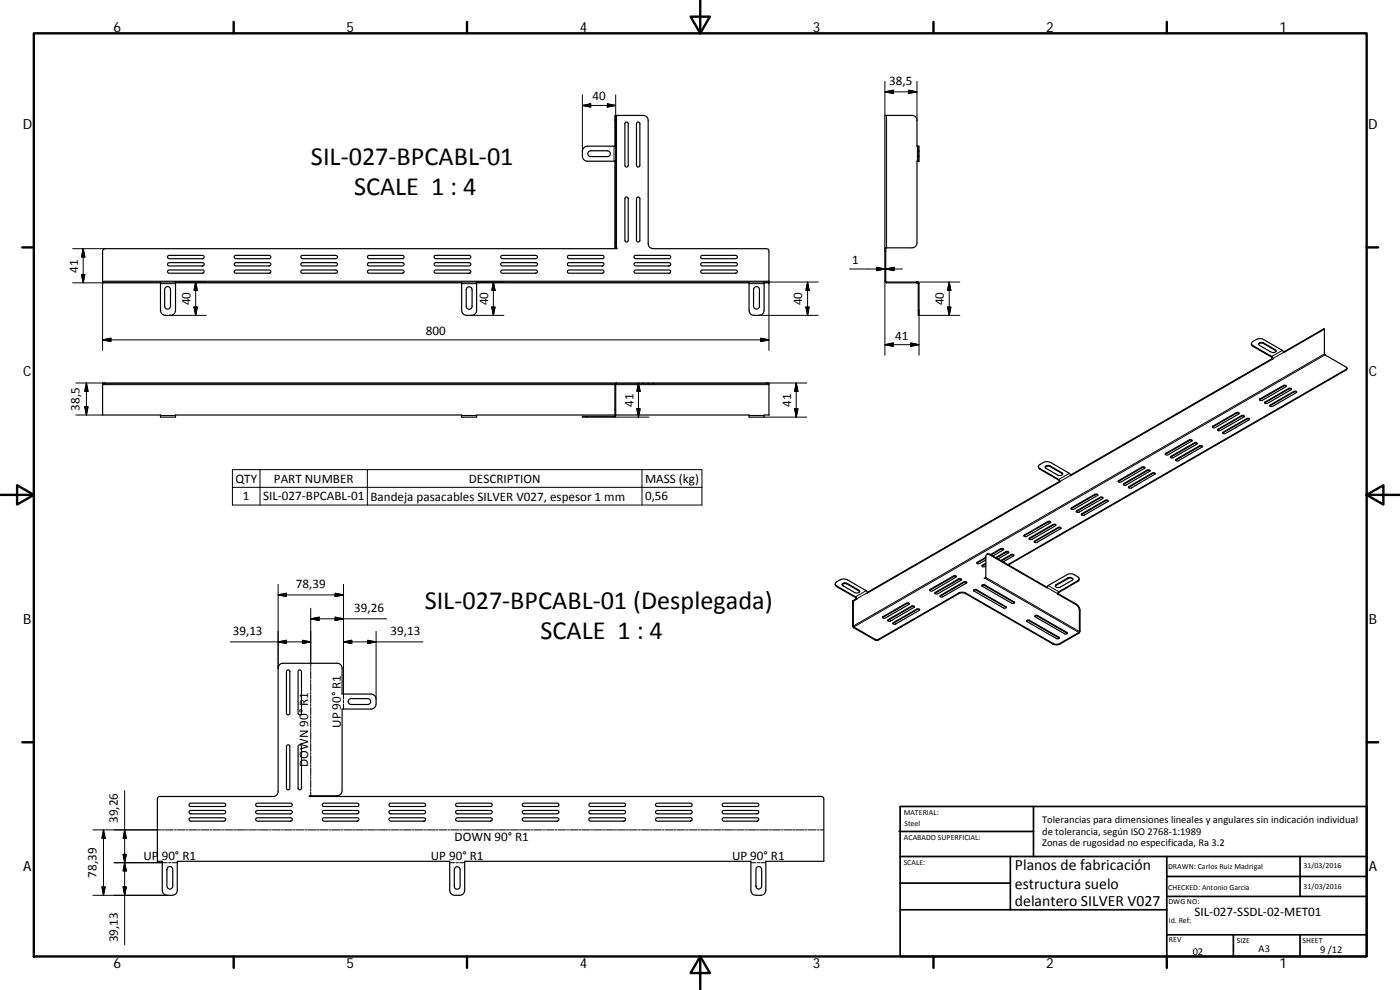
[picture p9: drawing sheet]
<svg xmlns="http://www.w3.org/2000/svg" width="420mm" height="297mm" viewBox="0 0 420 297" stroke-linecap="round" stroke-linejoin="round" font-family="sans-serif">
<g fill="none" stroke="#000" stroke-width=".36">
<path d="M184.8 34.6h8.2a1.48 1.48 0 0 1 1.5 1.5v37a1.45 1.45 0 0 0 1.5 1.5l34.2 .1 .4 .1 .2 .6v9.5M187.8 36.7h.5l.2 .4v12.5a.5 .5 0 0 1-.5 .5 .5 .5 0 0 1-.5-.5v-12.5zM191.3 36.7h.5l.2 .4v12.5a.51 .51 0 0 1-.5 .5 .51 .51 0 0 1-.5-.5v-12.5zM176.7 45.5l.6-.3h5a.88 .88 0 0 1 .8 .9 .88 .88 0 0 1-.8 .9h-5a.87 .87 0 0 1-.8-.6 .87 .87 0 0 1 .2-.9zM184.5 43.9v-9.3h.3v39.8M184.5 48.4v26h.3M184.8 43.9h-8.5a1.56 1.56 0 0 0-1.5 1.5v1.5a1.52 1.52 0 0 0 1.5 1.5h8.5M187.8 59.2h.5l.2 .4v12.5a.5 .5 0 0 1-.5 .5 .5 .5 0 0 1-.5-.5v-12.5zM191.3 59.2h.5l.2 .4v12.5a.51 .51 0 0 1-.5 .5 .51 .51 0 0 1-.5-.5v-12.5zM275.6 43.9h-.4v-7.8a1.48 1.48 0 0 0-1.5-1.5h-8.1v40M275.6 43.9h.2v4.5h-.2zM275.6 48.4h-.4v24.5a1.48 1.48 0 0 1-1.5 1.5h-8.1"/>
<path d="M50.5 76.7l10.3-.1a.5 .5 0 0 1 .5 .5 .5 .5 0 0 1-.5 .5h-10l-.5-.2zM50.5 78.9l10.3-.1a.5 .5 0 0 1 .5 .5 .5 .5 0 0 1-.5 .5h-10a.5 .5 0 0 1-.5-.3 .5 .5 0 0 1 .2-.6zM70.3 76.9l.5-.3h10a.5 .5 0 0 1 .5 .5 .5 .5 0 0 1-.5 .5h-10l-.5-.2zM70.5 78.9l10.3-.1a.5 .5 0 0 1 .5 .5 .5 .5 0 0 1-.5 .5h-10l-.5-.4zM90.5 76.7l10.3-.1a.5 .5 0 0 1 .5 .5 .5 .5 0 0 1-.5 .5h-10l-.5-.4zM90.5 78.9l10.3-.1a.5 .5 0 0 1 .5 .5 .5 .5 0 0 1-.5 .5h-10l-.5-.4zM110.5 78.9l10.3-.1a.5 .5 0 0 1 .5 .5 .5 .5 0 0 1-.5 .5h-10l-.5-.4zM110.5 76.7l10.3-.1a.5 .5 0 0 1 .5 .5 .5 .5 0 0 1-.5 .5h-10l-.5-.4zM130.5 76.7l10.3-.1a.5 .5 0 0 1 .5 .5 .5 .5 0 0 1-.5 .5h-10l-.5-.2zM130.5 78.9l10.3-.1a.5 .5 0 0 1 .5 .5 .5 .5 0 0 1-.5 .5h-10l-.5-.3zM150.5 78.9l10.3-.1a.5 .5 0 0 1 .5 .5 .5 .5 0 0 1-.5 .5h-10l-.5-.4zM150.5 76.7l10.3-.1a.5 .5 0 0 1 .5 .5 .5 .5 0 0 1-.5 .5h-10l-.5-.4z"/>
<path d="M170.5 76.7l10.3-.1a.5 .5 0 0 1 .5 .5 .5 .5 0 0 1-.5 .5h-10l-.5-.2zM170.5 78.9l10.3-.1a.5 .5 0 0 1 .5 .5 .5 .5 0 0 1-.5 .5h-10l-.5-.3zM184.8 74.4h.4v.2h-153.7l-.5 .2-.2 .6v9.2M190.5 78.9l10.3-.1a.5 .5 0 0 1 .5 .5 .5 .5 0 0 1-.5 .5h-10l-.5-.4zM190.5 76.7l10.3-.1a.5 .5 0 0 1 .5 .5 .5 .5 0 0 1-.5 .5h-10l-.5-.4zM210.4 78.9l10.4-.1a.5 .5 0 0 1 .5 .5 .5 .5 0 0 1-.5 .5h-10l-.5-.4zM210.4 76.7l10.4-.1a.5 .5 0 0 1 .5 .5 .5 .5 0 0 1-.5 .5h-10l-.5-.4zM265.6 74.6h.2M265.6 74.6l.1 10 .4 .3h9.4l.1 9.7h.2l-.1-9.8-.2-.2h-9.4l-.3-.1v-9.9M265.8 74.4v.2M30.8 84.6v.3h17.4M48.2 84.6v8.5a1.52 1.52 0 0 0 1.5 1.5h1.5a1.52 1.52 0 0 0 1.5-1.5v-8.5h85.8"/>
<path d="M49.7 86.3a.88 .88 0 0 1 .9-.2 .88 .88 0 0 1 .6 .8v5a.88 .88 0 0 1-.9 .8 .88 .88 0 0 1-.9-.8v-5zM50.5 81.1l10.3-.1a.49 .49 0 0 1 .5 .5 .49 .49 0 0 1-.5 .5h-10l-.5-.3zM52.7 84.9h85.8M52.7 84.6h-21.9M70.5 81.1l10.3-.1a.49 .49 0 0 1 .5 .5 .49 .49 0 0 1-.5 .5h-10l-.5-.4zM90.5 81.1l10.3-.1a.49 .49 0 0 1 .5 .5 .49 .49 0 0 1-.5 .5h-10l-.5-.4zM110.5 81.1l10.3-.1a.49 .49 0 0 1 .5 .5 .49 .49 0 0 1-.5 .5h-10l-.5-.4zM130.5 81.1l10.3-.1a.49 .49 0 0 1 .5 .5 .49 .49 0 0 1-.5 .5h-10l-.5-.3zM138.5 84.6v8.5a1.48 1.48 0 0 0 1.5 1.5h1.6a1.48 1.48 0 0 0 1.4-1.5v-8.5M140.2 86.3a.9 .9 0 0 1 .9-.2 .9 .9 0 0 1 .6 .8v5a.88 .88 0 0 1-.9 .9 .88 .88 0 0 1-.9-.9v-5zM143 84.9h81.8M150.5 81.1l10.3-.1a.49 .49 0 0 1 .5 .5 .49 .49 0 0 1-.5 .5h-10l-.5-.4z"/>
<path d="M170.5 81.1l10.3-.1a.49 .49 0 0 1 .5 .5 .49 .49 0 0 1-.5 .5h-10l-.5-.3zM190.5 81.1l10.3-.1a.49 .49 0 0 1 .5 .5 .49 .49 0 0 1-.5 .5h-10l-.5-.4zM210.4 81.1l10.4-.1a.49 .49 0 0 1 .5 .5 .49 .49 0 0 1-.5 .5h-10l-.4-.1-.1-.3zM224.8 84.6v8.5a1.52 1.52 0 0 0 1.5 1.5h1.5a1.52 1.52 0 0 0 1.5-1.5v-8.5M226.4 86.3a.87 .87 0 0 1 1-.2 .87 .87 0 0 1 .5 .8v5a.88 .88 0 0 1-.9 .8 .88 .88 0 0 1-.8-.8v-5zM229.3 84.6h1.5v.3M229.3 84.9h1.5M229.3 84.6h-90.8M275.2 84.6v.3M397.5 98.7v7.7l6.5 3.8 .3 .3-.3 .3-101.5 58.6M397.5 98.7l-12.3 7.1-.2-.6-5.8-3.3a2.33 2.33 0 0 0-2.1 0l-1.1 .6a.66 .66 0 0 0-.4 .6 .66 .66 0 0 0 .4 .6l5.7 3.3 .3 .7M397.5 98.7h-.2l-12.1 6.9"/>
<path d="M30.8 115.2v9.3h17.4v.7h4.5v-.7h85.8v.7h4.5v-.7h41.5l-.2 .4h-9.5v.3h9.5l.4-.2 .1-.5M30.8 115.2v-.3h.7h163v.3M30.8 115.2h153.8M185 114.9l-.5 .4v9.2h.3M194.5 114.9h36.3v.3h-36.3M194.5 115.2h-9.6l-.1 9.3M230.8 115.2v9.3h-1.5v.7h-4.5v-.7h-40M375.6 103.1l.4 .8 5.7 3.3 .1 .4M377.7 103.3l.7-.4 .8 .2 3.8 2.3M378 102.9l1-.1 3.7 2.1a.47 .47 0 0 1 .2 .6 .47 .47 0 0 1-.6 .3l-.8-.2-3.5-2-.3-.4zM378 119.8l7.2-4.2a.45 .45 0 0 1 .5-.1 .45 .45 0 0 1 .3 .5l-7.1 4.1a.48 .48 0 0 1-.6 .1 .48 .48 0 0 1-.3-.4zM381.8 107.6l.2 .1"/>
<path d="M381.8 107.6l-60.5 34.9M382 107.7l-60.7 35-.3-.6-5.7-3.4a2.38 2.38 0 0 0-2.2 0l-1 .7a.65 .65 0 0 0-.5 .6 .65 .65 0 0 0 .5 .6l5.7 3.3 .3 .7M386 116l-.7-.2-7.3 4.2M386.7 116.5v.2M386.7 116.7l.9 .1M386.7 116.7l-7.2 4.2M389.1 117.7l-.8-.1-7.2 4.2M404.3 110.5l-.3 .5-101.4 58.5M311.6 140l.3 .7 5.8 3.4 .2 .4M313.8 139.8l1.1-.1 3.8 2.1a.52 .52 0 0 1 .1 .8 .52 .52 0 0 1-.7 .1l-.7-.1-3.6-2.1zM349.7 136.1l7.2-4.1a.4 .4 0 0 1 .6-.1 .4 .4 0 0 1 .1 .5l-7 4a.47 .47 0 0 1-.6 .2 .47 .47 0 0 1-.3-.5zM351.4 136.9l7.1-4a.42 .42 0 0 1 .5-.2 .42 .42 0 0 1 .2 .6l-7.1 4a.4 .4 0 0 1-.5 .2 .4 .4 0 0 1-.2-.6z"/>
<path d="M352.9 137.8l7.1-4a.42 .42 0 0 1 .5-.2 .42 .42 0 0 1 .2 .6l-7.1 4a.42 .42 0 0 1-.5 .2 .42 .42 0 0 1-.2-.6zM357.7 132.3l-.7-.2-7.3 4.2M359.3 133.2l-.8-.1-7.2 4.1M360.8 134h-.8l-7.2 4.2M364 127.9l7.1-4.1a.42 .42 0 0 1 .5-.1 .42 .42 0 0 1 .2 .5l-7.1 4.1a.42 .42 0 0 1-.5 .1 .42 .42 0 0 1-.2-.5zM365.4 128.8l7.2-4.1a.42 .42 0 0 1 .5-.1 .42 .42 0 0 1 .2 .5l-7.1 4.1a.48 .48 0 0 1-.5 .1 .48 .48 0 0 1-.3-.5zM367 129.7l7.2-4.1a.39 .39 0 0 1 .5-.1 .39 .39 0 0 1 .2 .5l-7.1 4.1a.48 .48 0 0 1-.5 .1 .48 .48 0 0 1-.3-.5zM371.9 124.1l-.8-.1-7.2 4.2M373.4 125l-.8-.1-7.2 4.2M375 125.9l-.8-.1-7.2 4.2M379.6 120.7l7.3-4.2a.37 .37 0 0 1 .5-.1 .37 .37 0 0 1 0 .5l-7 4.1a.5 .5 0 0 1-.5 .1 .5 .5 0 0 1-.3-.4zM381.1 121.6l7.2-4.2a.42 .42 0 0 1 .5-.1 .42 .42 0 0 1 .2 .5l-7.1 4.1a.48 .48 0 0 1-.5 .1 .48 .48 0 0 1-.3-.4z"/>
<path d="M313.7 140.3a1.13 1.13 0 0 1 1.4-.3l3.8 2.3M315.3 156.8l-.8-.1-7.2 4.1M316.9 157.6l-.9-.1-7.1 4.2M317.9 144.5l-57.6 33.2M317.9 144.5l.2 .1M318.1 144.6l-57.8 33.3-.2-.6-5.8-3.4a2.38 2.38 0 0 0-2.1 0l-1.1 .7a.67 .67 0 0 0-.4 .6 .67 .67 0 0 0 .4 .6l5.8 3.3 .2 .7M318.4 158.5l-.8-.1-7.2 4.2M321.6 152.4l7-4.1a.41 .41 0 0 1 .6-.1 .41 .41 0 0 1 .1 .5l-7 4.1a.42 .42 0 0 1-.6 .1 .42 .42 0 0 1-.1-.5zM323.1 153.2l7.1-4a.41 .41 0 0 1 .5-.1 .41 .41 0 0 1 .2 .5l-7.1 4.1a.41 .41 0 0 1-.5 .1 .41 .41 0 0 1-.2-.6zM324.7 154.1l7-4a.41 .41 0 0 1 .6-.2 .41 .41 0 0 1 .1 .6l-7 4.1a.42 .42 0 0 1-.6 .1 .42 .42 0 0 1-.1-.6zM329.5 148.6l-.9-.1-7.1 4.2M331 149.5l-.8-.1-7.2 4.2"/>
<path d="M332.6 150.4l-.9-.1-7.2 4.2M335.6 144.3l7.2-4.2a.42 .42 0 0 1 .5-.1 .42 .42 0 0 1 .2 .5l-7.1 4.1a.48 .48 0 0 1-.5 .1 .48 .48 0 0 1-.3-.4zM337.2 145.2l7.1-4.2a.41 .41 0 0 1 .6-.1 .41 .41 0 0 1 .1 .5l-7 4.1a.48 .48 0 0 1-.6 .1 .48 .48 0 0 1-.2-.4zM338.7 146.1l7.2-4.2a.41 .41 0 0 1 .5-.1 .41 .41 0 0 1 .2 .5l-7.1 4.1a.49 .49 0 0 1-.5 .1 .49 .49 0 0 1-.3-.4zM343.6 140.4l-.8-.1-7.2 4.2M345.2 141.3l-.9-.1-7.2 4.2M346.7 142.2l-.8-.1-7.2 4.2M250.7 175.2v.4l.4 .4 5.7 3.3 .1 .4M252.7 175.5l.7-.4 .8 .1 3.8 2.3M252.8 175.1l1.2-.2 3.8 2.2a.47 .47 0 0 1 .2 .6 .47 .47 0 0 1-.6 .2l-.9-.1-3.7-2.2zM256.9 179.7l-1 .6M256.9 179.7l.2 .1"/>
<path d="M257.1 179.8l-1 .6-.2-.1M279 177l7.2-4.2a.4 .4 0 0 1 .5-.1 .4 .4 0 0 1 .2 .5l-7 4.1a.49 .49 0 0 1-.6 .1 .49 .49 0 0 1-.3-.4zM280.6 177.8l7.1-4.1a.42 .42 0 0 1 .6-.1 .42 .42 0 0 1 .2 .5l-7.1 4.1a.47 .47 0 0 1-.5 .1 .47 .47 0 0 1-.3-.5zM282.1 178.7l7.2-4.1a.42 .42 0 0 1 .5-.1 .42 .42 0 0 1 .2 .5l-7.1 4.1a.46 .46 0 0 1-.5 .1 .46 .46 0 0 1-.3-.5zM287 173.1l-.8-.1-7.2 4.2M288.6 174l-.9-.1-7.1 4.2M290.1 174.9l-.8-.1-7.2 4.2M292.2 177.2l.8-.1 9 5.2M292.3 177l.7-.1 9 5.2a.46 .46 0 0 1-.3 .4 .46 .46 0 0 1-.6-.1l-8.8-5.1zM294.7 175.8l.8-.1 9 5.2M294.7 175.6l.8-.1 9 5.2a.5 .5 0 0 1-.4 .4 .5 .5 0 0 1-.5-.1l-8.8-5.1zM295.4 173.5l.5-.3-.3 .4z"/>
<path d="M295.9 173.2v-6.2a.63 .63 0 0 1 .2-.7 .63 .63 0 0 1 .8 .1l17.3 10 .4-.7 5.6-3.3a2.33 2.33 0 0 1 2.2 0l1 .6a.64 .64 0 0 1 .5 .7 .64 .64 0 0 1-.5 .6l-5.7 3.3-.3 .4v.2l5.5 3.2a2.22 2.22 0 0 1 1 1.9v6.4l-5.8 3.3a2.29 2.29 0 0 1-2.1 0l-26.2-15.1a2.33 2.33 0 0 0-2.1 0l-24.4 14h-.5l-6.6-3.8-.1-7.7M295.9 169l-1.2 .7a.44 .44 0 0 0 .3 .4 .44 .44 0 0 0 .5-.1l.4-.2M295.9 167.4l-2.7 1.6M295.9 167.2l-2.7 1.6a.45 .45 0 0 0 .3 .4 .45 .45 0 0 0 .5-.1l1.9-1.1M295.9 169.2l-1.2 .7M296.2 166.3l.3-.1 .6 .1 17.2 9.9M297.3 166.4l3-1.8a.42 .42 0 0 1 .6-.1 .42 .42 0 0 1 .2 .5l-3.1 1.8M298.8 167.3l3.1-1.8a.41 .41 0 0 1 .5-.1 .41 .41 0 0 1 .2 .5l-3.1 1.8M300.3 168.2l3.2-1.8a.4 .4 0 0 1 .5-.1 .4 .4 0 0 1 .2 .5l-3.1 1.8M301.2 164.9l-.9-.1-2.9 1.7M302.7 165.8l-.7-.1-3 1.7M304.3 166.7l-.7-.2-3.1 1.8"/>
<path d="M307.3 160.6l7.2-4.1a.4 .4 0 0 1 .5-.2 .4 .4 0 0 1 .2 .6l-7.1 4.1a.5 .5 0 0 1-.5 0 .5 .5 0 0 1-.3-.4zM308.9 161.5l7.1-4.1a.42 .42 0 0 1 .6-.2 .42 .42 0 0 1 .2 .6l-7.1 4a.5 .5 0 0 1-.5 .1 .5 .5 0 0 1-.3-.4zM310.4 162.4l7.2-4.2a.4 .4 0 0 1 .5-.1 .4 .4 0 0 1 .2 .5l-7.1 4.1a.48 .48 0 0 1-.5 .1 .48 .48 0 0 1-.3-.4zM316.8 175.5l3.7-2.1a.82 .82 0 0 1 .9-.2 .82 .82 0 0 1 .5 .8l-3.7 2.1a.92 .92 0 0 1-1.5-.4zM317.6 178.1l5.5 3.2a2.31 2.31 0 0 1 1 1.9v6.5l-6 3.5a2.29 2.29 0 0 1-2.1 0l-26.2-15.1a2.33 2.33 0 0 0-2.1 0l-24.4 14.1-.7-.2-6.6-3.8-.1-7.9M317.6 178.1l-.2 .1M322 173.9a1.13 1.13 0 0 0-1.5-.3l-3.8 2.3M323.9 173.7l-.3 .6-5.8 3.4-.2 .4M83.9 199.4l1.1-.4h16.1a1.48 1.48 0 0 1 1.6 1.5v7.7h8.7a1.56 1.56 0 0 1 1.5 1.5v1.5a1.56 1.56 0 0 1-1.5 1.5h-8.7v24.5a1.55 1.55 0 0 1-1.6 1.6h-8.3v.2l154.1 .1 .3 .6v18.7h-17.4v8.7a1.48 1.48 0 0 1-1.5 1.5h-1.5a1.52 1.52 0 0 1-1.4-1.5v-8.7h-85.9v8.7a1.48 1.48 0 0 1-1.5 1.5h-1.5a1.48 1.48 0 0 1-1.5-1.5v-8.7h-81.8v8.7a1.52 1.52 0 0 1-1.5 1.5h-1.5a1.56 1.56 0 0 1-1.5-1.5v-8.7h-1.5v-18.7l.4-.6 34.4-.1a1.45 1.45 0 0 0 1.5-1.5v-37zM264.9 185.1l7.1-4.2a.42 .42 0 0 1 .6-.1 .42 .42 0 0 1 .2 .6l-7.1 4a.48 .48 0 0 1-.5 .1 .48 .48 0 0 1-.3-.4zM266.4 186l7.2-4.2a.41 .41 0 0 1 .6-.1 .41 .41 0 0 1 .1 .5l-7 4.1a.5 .5 0 0 1-.6 .1 .5 .5 0 0 1-.3-.4zM268 186.9l7.2-4.1a.4 .4 0 0 1 .5-.2 .4 .4 0 0 1 .2 .6l-7.1 4a.48 .48 0 0 1-.5 .1 .48 .48 0 0 1-.3-.4z"/>
<path d="M272.9 181.3l-.9-.2-7.1 4.2M274.4 182.1l-.8-.1-7.2 4.2M276 183l-.4-.2-.4 .1-7.2 4.2M308.1 186.4l.8-.1 9 5.2M308.1 186.2l.4-.2 .4 .1 8.9 5.2a.45 .45 0 0 1-.2 .4 .45 .45 0 0 1-.5-.1l-8.9-5.1zM310.6 185l.8-.1 8.9 5.2M310.6 184.7h.8l8.9 5.2a.5 .5 0 0 1-.8 .3l-8.8-5.1zM86.1 201.2l.5-.2 .4 .5v12.5a.51 .51 0 0 1-.5 .5 .51 .51 0 0 1-.5-.5zM89.6 201.2l.5-.2 .4 .5v12.5a.51 .51 0 0 1-.5 .5 .51 .51 0 0 1-.5-.5zM104.7 209.9l.6-.3h5.1a.88 .88 0 0 1 .8 .9 .88 .88 0 0 1-.8 .9h-5.1a.88 .88 0 0 1-.8-.6 .88 .88 0 0 1 .2-.9zM86.1 223.7l.5-.2 .4 .5v12.5a.51 .51 0 0 1-.5 .5 .51 .51 0 0 1-.5-.5zM89.6 223.7l.5-.2 .4 .5v12.5a.51 .51 0 0 1-.5 .5 .51 .51 0 0 1-.5-.5z"/>
<path d="M56.9 243.3l10.3-.1a.51 .51 0 0 1 .5 .5 .51 .51 0 0 1-.5 .5h-10l-.4-.3zM56.9 241.1l10.3-.1a.5 .5 0 0 1 .5 .5 .5 .5 0 0 1-.5 .5h-10l-.4-.3zM56.9 245.5l10.3-.1a.51 .51 0 0 1 .5 .5 .51 .51 0 0 1-.5 .5h-10l-.4-.3zM76.9 243.3l10.3-.1a.51 .51 0 0 1 .5 .5 .51 .51 0 0 1-.5 .5h-10l-.4-.3zM76.9 245.5l10.3-.1a.51 .51 0 0 1 .5 .5 .51 .51 0 0 1-.5 .5h-10l-.4-.3zM76.9 241.1l10.3-.1a.5 .5 0 0 1 .5 .5 .5 .5 0 0 1-.5 .5h-10l-.4-.3zM96.8 245.6l.4-.2h10a.51 .51 0 0 1 .5 .5 .51 .51 0 0 1-.5 .5h-10l-.4-.3zM96.8 243.4l.4-.2h10a.51 .51 0 0 1 .5 .5 .51 .51 0 0 1-.5 .5h-10l-.4-.3zM96.9 241.1l10.3-.1a.5 .5 0 0 1 .5 .5 .5 .5 0 0 1-.5 .5h-10l-.4-.3zM116.9 243.3l10.3-.1a.51 .51 0 0 1 .5 .5 .51 .51 0 0 1-.5 .5h-10l-.5-.4zM116.9 245.5l10.3-.1a.51 .51 0 0 1 .5 .5 .51 .51 0 0 1-.5 .5h-10l-.5-.5zM116.9 241.1l10.3-.1a.5 .5 0 0 1 .5 .5 .5 .5 0 0 1-.5 .5h-10l-.5-.4z"/>
<path d="M136.9 245.5l10.3-.1a.51 .51 0 0 1 .5 .5 .51 .51 0 0 1-.5 .5h-10l-.4-.3zM136.9 241.1l10.3-.1a.5 .5 0 0 1 .5 .5 .5 .5 0 0 1-.5 .5h-10l-.4-.3zM136.9 243.3l10.3-.1a.51 .51 0 0 1 .5 .5 .51 .51 0 0 1-.5 .5h-10l-.4-.3zM156.8 243.4l.4-.2h10a.51 .51 0 0 1 .5 .5 .51 .51 0 0 1-.5 .5h-10l-.4-.3zM156.8 245.6l.4-.2h10a.51 .51 0 0 1 .5 .5 .51 .51 0 0 1-.5 .5h-10l-.4-.3zM156.9 241.1l10.3-.1a.5 .5 0 0 1 .5 .5 .5 .5 0 0 1-.5 .5h-10l-.5-.4zM176.9 245.5l10.3-.1a.51 .51 0 0 1 .5 .5 .51 .51 0 0 1-.5 .5h-10l-.4-.3zM176.9 243.3l10.3-.1a.51 .51 0 0 1 .5 .5 .51 .51 0 0 1-.5 .5h-10l-.4-.3zM176.9 241.1l10.3-.1a.5 .5 0 0 1 .5 .5 .5 .5 0 0 1-.5 .5h-10l-.4-.3zM196.8 243.4l.4-.2h10a.51 .51 0 0 1 .5 .5 .51 .51 0 0 1-.5 .5h-10l-.4-.3zM196.8 245.6l.4-.2h10a.51 .51 0 0 1 .5 .5 .51 .51 0 0 1-.5 .5h-10l-.4-.3zM196.9 241.1l10.3-.1a.5 .5 0 0 1 .5 .5 .5 .5 0 0 1-.5 .5h-10l-.5-.4z"/>
<path d="M216.8 243.4l.4-.2h10a.51 .51 0 0 1 .5 .5 .51 .51 0 0 1-.5 .5h-10l-.4-.3zM216.9 245.5l10.3-.1a.51 .51 0 0 1 .5 .5 .51 .51 0 0 1-.5 .5h-10l-.4-.3zM216.9 241.1l10.3-.1a.5 .5 0 0 1 .5 .5 .5 .5 0 0 1-.5 .5h-10l-.4-.3zM50.3 260.2a.89 .89 0 0 1 1-.1 .89 .89 0 0 1 .5 .8v5a.88 .88 0 0 1-.8 .8 .88 .88 0 0 1-.9-.8v-5zM136.6 260.3a.87 .87 0 0 1 1-.2 .87 .87 0 0 1 .5 .8v5a.87 .87 0 0 1-.9 .9 .87 .87 0 0 1-.9-.9v-5zM227.1 260.2a.86 .86 0 0 1 1-.1 .86 .86 0 0 1 .5 .8v5a.86 .86 0 0 1-.9 .8 .86 .86 0 0 1-.8-.8v-5z"/>
</g>
<g fill="none" stroke="#000" stroke-width=".3">
<path d="M174.8 28.5v16.9M174.8 31.6l2.5-.5v1zM174.8 31.6h10M182.3 31.1l2.5 .5-2.5 .5zM184.5 36.1h.3M184.8 28.5v15.4M185 34.6v39.8M265.6 27.6l2.5-.5v.9zM265.6 27.6h9.6M265.6 24.4v10.2M266.1 34.6v39.8M272.7 27.1l2.5 .5-2.5 .4z"/>
<path d="M275.2 24.4v11.7M184.3 43.9v4.5M275.3 43.9v4.5M275.6 46.9h.2M275.6 45.4h.2M21.8 74.6h9.7M25 74.6l.5 2.5h-1zM25 74.6v10.3M184.5 72.9h.3M265.6 75.4h.2M21.8 84.9h9M24.5 82.4h1l-.5 2.5z"/>
<path d="M48.2 85.1h4.5M51.2 94.6h10.7M52.7 84.6h9.2M58.2 92.1h1l-.5 2.5zM58.7 84.6v10M58.7 84.6l.5 2.5h-1zM138.5 85.1h4.5M141.6 94.6h9.6M143 84.6h8.2M147.6 92.1h1l-.5 2.5zM148.1 84.6v10M148.1 84.6l.5 2.5h-1z"/>
<path d="M224.8 85.1h4.5M227.8 94.6h17.7M229.3 84.6h16.2M241.9 92.1h.9l-.4 2.5zM242.4 84.6v10M242.4 84.6l.4 2.5h-.9zM255 80.7h15.8M263.1 80.2l2.5 .5-2.5 .5zM265.8 80.7l2.5-.5v1zM265.8 84.4h-.2v22.2M266.1 84.6v.3M275.6 93.1h.2v13.5"/>
<path d="M275.8 94.6h12.2M284.4 92.1h1l-.5 2.5zM284.9 84.6v10M284.9 84.6l.5 2.5h-1zM288 84.6h-12.9v.3M22.8 114.9h8.7v.3M25.9 114.9l.5 2.5h-1zM25.9 114.9v9.6M30.8 105.2v-20.8h200v20.8M30.8 115.4h200M30.8 102l2.5-.5v1zM30.8 102h200"/>
<path d="M185 114.9v.3M191.6 114.9v10.3M191.6 114.9l.5 2.5h-1zM193 114.9v.3M196 114.9v.3M228.3 101.5l2.5 .5-2.5 .5zM239 114.9v10.3M239 114.9l.5 2.5h-1zM242.1 114.9h-12.1v.3M265.6 103.4l2.5-.5v1zM265.6 103.4h10.2M273.3 102.9l2.5 .5-2.5 .5z"/>
<path d="M376 103.7v.2M378.1 119.7v.2M379.2 102.9v.2M382.7 104.9v.2M384.8 105.1l-3.1 1.9M385.2 105.7l-3.2 1.9M385.2 115.6v.2M388.3 117.4v.2M397.5 106.2l-141.4 81.6-.2-.1M397.7 106.5l-141.4 81.6v.3M404 110.8v.2M22.8 124.5h8"/>
<path d="M25.4 122h1l-.5 2.5zM48.2 124.7h4.5M138.5 124.7h4.5M176.3 124.9v.3M184.3 125.2h10.5M184.5 123h.3M191.1 122.7h1l-.5 2.5zM224.8 124.7h4.5M229.3 125.2h12.8M238.5 122.7h1l-.5 2.5zM315.1 139.8v.2M349.9 136v.2"/>
<path d="M351.4 136.9v.2M352.9 137.8v.2M356.9 132v.2M358.5 132.9v.2M360 133.8v.2M364 127.9v.2M365.5 128.8v.2M367.1 129.7v.2M371.1 123.8v.2M372.6 124.7v.2M374.2 125.6v.2M379.7 120.6v.2"/>
<path d="M381.2 121.5v.2M69.8 140.9h140.9v10.6h-140.9zM69.8 146.2h140.9M78 140.9v10.6M110.2 140.9v10.6M192.7 140.9v10.6M312.1 140.6v.2M314.5 156.5v.2M316 157.4v.1M317.6 158.2v.2M318.7 141.8v.2M320.9 142l-3.2 1.9"/>
<path d="M321.3 142.6l-3.2 1.9M321.6 152.4v.2M323.1 153.2v.3M324.7 154.1v.3M328.6 148.3v.2M330.2 149.2v.2M331.7 150.1v.2M335.7 144.2v.2M337.3 145.1v.2M338.8 146v.2M342.8 140.1v.2M344.3 141v.2"/>
<path d="M345.9 141.9v.2M83.5 178.5l2.5-.5v1zM83.5 178.5h19.6M83.5 175.3v25.2M100.6 178l2.5 .5-2.5 .5zM103.1 175.3v34.4M251.1 175.8v.2M254.2 175v.2M257.8 177.1v.2M259.9 177.2l-3.1 1.9M260.3 177.8l-3.2 1.9M279.1 176.8v.3"/>
<path d="M280.7 177.8v.2M282.2 178.6v.3M286.2 172.8v.2M287.7 177.9v.2M287.7 173.7v.2M289.3 174.6v.2M289.8 177.9v.2M293 176.9v.2M293.3 168.7v.2M294.8 169.6v.2M295.5 175.5v.2M295.7 173.5l28.1 16.3v.2"/>
<path d="M295.9 173.2l28 16.3 .2-.1M297.1 166.3l-.2 .1M300.3 164.6v.2M301.9 165.5v.2M303.5 166.4v.2M307.4 160.5v.2M309 161.4v.2M310.5 162.3v.2M314.2 176.3l3.2 1.8M314.6 175.7l3.2 1.8M317 175.4v.2M320.5 173.4v.2"/>
<path d="M323.4 174.3v.2M69.1 192.6h24.1M83.5 192.6l2.5-.5v1zM90.8 192.1l2.4 .5-2.4 .5zM93.2 182.5v17.7M93.2 185.7l2.6-.5v1zM100.6 185.2l2.5 .5-2.5 .5zM103.1 192.6l2.5-.5v1zM103.1 192.6h23.8M110.4 192.1l2.5 .5-2.5 .5zM112.9 189.4v20.3M116 185.7h-22.8"/>
<path d="M255.9 180.4l.2 .1M262.6 191.8v.2M263.7 191.8v.2M265 185v.2M266.5 185.9v.2M268.1 186.8v.2M272 180.9v.2M273.6 181.8v.2M275.2 182.8v.1M301.8 182v.2M304.3 180.6v.2M308.9 186.1v.2"/>
<path d="M311.4 184.7v.2M316 193v.2M317.8 191.2v.2M318.1 193v.2M320.2 189.8v.2M323.1 181.3l-.2 .1M324.1 183.2l-.2 .1M93.2 200.5v.6M93.2 201.4v2.4M93.2 204.1v.6M93.2 205v2.4M93.2 207.7v.6"/>
<path d="M93.2 208.6v2.4M93.2 211.3v.6M93.2 212.2v2.5M93.2 214.9v.7M93.2 215.9v2.3M93.2 218.6v.6M93.2 219.5v2.4M103.1 210.1v.8M103.1 211.2v1.5M37.4 237.2v46.3M93.2 222.2v.6M93.2 223.1v2.4"/>
<path d="M93.2 225.8v.6M93.2 226.7v2.4M93.2 229.4v.6M93.2 230.3v2.4M93.2 233v.6M93.2 233.9v2.4M93.2 236.6v.6M93.2 237.5v1.3M31.1 249v19.6M31.1 249l.5 2.5h-1zM36.9 256.3h1l-.5 2.5zM37.4 258.8l.5 2.5h-1z"/>
<path d="M37.4 249l.5 2.5h-1zM48.4 249h-20.5M48.7 249h.6M49.6 249h2.4M50.2 258.8h-16M50.6 258.8h.7M51.7 258.8h1.5M52.3 249h.6M53.2 249h2.4M55.9 249h.5M56.8 249h2.3M59.4 249h.6"/>
<path d="M60.3 249h2.4M63 249h.6M63.9 249h2.4M66.6 249h.6M67.5 249h2.3M70.1 249h.6M71 249h2.4M73.7 249h.6M74.6 249h2.4M77.3 249h.6M78.2 249h2.3M80.9 249h.5"/>
<path d="M81.8 249h2.3M84.4 249h.6M85.3 249h2.4M88 249h.6M88.9 249h2.4M91.6 249h.6M92.5 249h2.4M95.1 249h.6M96 249h2.4M98.7 249h.6M99.6 249h2.4M102.3 249h.6"/>
<path d="M103.2 249h2.3M105.8 249h.7M106.7 249h2.4M109.4 249h.6M110.3 249h2.4M113 249h.6M113.9 249h2.4M116.6 249h.5M117.5 249h2.4M120.2 249h.5M121 249h2.4M123.7 249h.6"/>
<path d="M124.6 249h2.4M127.3 249h.6M128.2 249h2.4M130.8 249h.7M131.8 249h2.3M134.4 249h.6M135 258.8h1.5M135.3 249h2.4M136.9 258.8h.7M138 258.8h1.5M138 249h.6M138.9 249h2.4"/>
<path d="M141.6 249h.6M142.5 249h2.4M145.1 249h.6M146 249h2.4M148.7 249h.6M149.6 249h2.4M152.3 249h.6M153.2 249h2.4M155.9 249h.6M156.7 249h2.4M159.4 249h.6M160.3 249h2.4"/>
<path d="M163 249h.6M163.9 249h2.4M166.6 249h.6M167.5 249h2.3M170.1 249h.6M171 249h2.4M173.7 249h.6M174.6 249h2.4M177.3 249h.6M178.2 249h2.4M180.9 249h.6M181.7 249h2.4"/>
<path d="M184.4 249h.6M185.3 249h2.4M188 249h.6M188.9 249h2.4M191.6 249h.6M192.5 249h2.3M195.1 249h.6M196 249h2.4M198.7 249h.6M199.6 249h2.4M202.3 249h.6M203.2 249h2.4"/>
<path d="M205.9 249h.5M206.7 249h2.4M209.4 249h.6M210.3 249h2.4M213 249h.6M213.9 249h2.4M216.6 249h.6M217.5 249h2.3M220.1 249h.6M221.1 249h2.3M223.7 249h.6M224.6 249h2.4"/>
<path d="M225.4 258.8h1.4M227.2 258.8h.8M227.3 249h.6M228.2 249h2.4M228.3 258.8h1.5M230.9 249h.6M231.7 249h2.4M234.4 249h.6M235.3 249h2.4M238 249h.6M238.9 249h2.4M241.6 249h.6"/>
<path d="M242.5 249h2.3M245.2 249h.5M246.1 249h1.1M27.9 268.6h22.3M30.6 266.1h1l-.5 2.5zM36.9 266.1h1l-.5 2.5z"/>
</g>
<g fill="#000">
<circle cx="30.8" cy="84.6" r=".18"/>
<circle cx="30.8" cy="84.9" r=".18"/>
<circle cx="230.8" cy="84.9" r=".18"/>
<circle cx="230.8" cy="84.6" r=".18"/>
</g>
<g fill="none" stroke="#000" stroke-width=".71">
<path d="M10.1 10h400.1v277h-400.1zM70.1 6.6v3.4M140.2 6.6v3.4M207.3 5h5.8l-2.9 5zM210.2 0v10M280.2 6.6v3.4M350.2 6.6v3.4M6.7 74.2h3.4M410.2 74.2h3.4M.2 148.5h9.9M5.1 145.6l5 2.9-5 2.9zM410.2 148.5l5-2.9v5.8z"/>
<path d="M410.2 148.5h9.9M6.7 222.7h3.4M410.2 222.7h3.4M70.1 287v3.4M140.2 287v3.4M210.2 287l2.9 5h-5.8zM210.2 287v10M280.2 287v3.4M350.2 287v3.4"/>
</g>
<g fill="none" stroke="#000" stroke-width=".51">
<path d="M269.8 249.5h40.4M270.1 257h140.1M270.1 242h140.1v45h-140.1zM303.2 257v16M310.2 242v15M350.2 257v30M390.2 257v12M270.1 273h80.1M270.1 265h33.1M350.2 269h60M350.2 263h60M350.2 280.5h60"/>
<path d="M370.2 280.5v6.5M390.2 280.5v6.5"/>
</g>
<g fill="#000" stroke="#000" stroke-width=".3">
<path d="M174.8 31.6l2.5-.5v1zM182.3 31.1l2.5 .5-2.5 .5zM265.6 27.6l2.5-.5v.9zM272.7 27.1l2.5 .5-2.5 .4zM25 74.6l.5 2.5h-1zM24.5 82.4h1l-.5 2.5zM58.2 92.1h1l-.5 2.5zM58.7 84.6l.5 2.5h-1zM147.6 92.1h1l-.5 2.5zM148.1 84.6l.5 2.5h-1zM241.9 92.1h.9l-.4 2.5zM242.4 84.6l.4 2.5h-.9z"/>
<path d="M263.1 80.2l2.5 .5-2.5 .5zM265.8 80.7l2.5-.5v1zM284.4 92.1h1l-.5 2.5zM284.9 84.6l.5 2.5h-1zM25.9 114.9l.5 2.5h-1zM30.8 102l2.5-.5v1zM191.6 114.9l.5 2.5h-1zM228.3 101.5l2.5 .5-2.5 .5zM239 114.9l.5 2.5h-1zM265.6 103.4l2.5-.5v1zM273.3 102.9l2.5 .5-2.5 .5zM25.4 122h1l-.5 2.5z"/>
<path d="M191.1 122.7h1l-.5 2.5zM238.5 122.7h1l-.5 2.5zM83.5 178.5l2.5-.5v1zM100.6 178l2.5 .5-2.5 .5zM83.5 192.6l2.5-.5v1zM90.8 192.1l2.4 .5-2.4 .5zM93.2 185.7l2.6-.5v1zM100.6 185.2l2.5 .5-2.5 .5zM103.1 192.6l2.5-.5v1zM110.4 192.1l2.5 .5-2.5 .5zM31.1 249l.5 2.5h-1zM36.9 256.3h1l-.5 2.5z"/>
<path d="M37.4 249l.5 2.5h-1zM30.6 266.1h1l-.5 2.5zM36.9 266.1h1l-.5 2.5zM37.4 258.8l.5 2.5h-1z"/>
</g>
<g font-size="7.9">
<text x="93.3" y="49.6">SIL‐027‐BPCABL‐01</text>
<text x="106.3" y="58.6">SCALE 1 : 4</text>
<text x="127.5" y="182.6">SIL‐027‐BPCABL‐01 (Desplegada)</text>
<text x="162.2" y="191.7">SCALE 1 : 4</text>
</g>
<g font-size="4.7">
<text x="304.6" y="261.2">Planos de fabricación</text>
<text x="304.6" y="266.6">estructura suelo</text>
<text x="304.6" y="272">delantero SILVER V027</text>
</g>
<g font-size="4.2">
<text x="34" y="9.6">6</text>
<text x="104" y="9.6">5</text>
<text x="174" y="9.6">4</text>
<text x="244" y="9.6">3</text>
<text x="314" y="9.6">2</text>
<text x="384" y="9.6">1</text>
<text x="6.8" y="38.7">D</text>
<text x="410.6" y="38.7">D</text>
<text x="7" y="112.9">C</text>
<text x="410.8" y="112.9">C</text>
<text x="7" y="187.1">B</text>
<text x="410.8" y="187.1">B</text>
<text x="7" y="261.3">A</text>
<text x="410.8" y="261.3">A</text>
<text x="34" y="290.4">6</text>
<text x="104" y="290.4">5</text>
<text x="174" y="290.4">4</text>
<text x="244" y="290.4">3</text>
<text x="314" y="290.4">2</text>
<text x="384" y="290.4">1</text>
</g>
<g font-size="3.9">
<text x="266.9" y="25.5">38,5</text>
<text x="177.8" y="30.1">40</text>
<text x="23.4" y="81.8" transform="rotate(-90 23.4 81.8)">41</text>
<text x="255.7" y="79.2">1</text>
<text x="57.2" y="91.6" transform="rotate(-90 57.2 91.6)">40</text>
<text x="146.5" y="91.6" transform="rotate(-90 146.5 91.6)">40</text>
<text x="240.8" y="91.6" transform="rotate(-90 240.8 91.6)">40</text>
<text x="283.3" y="91.6" transform="rotate(-90 283.3 91.6)">40</text>
<text x="127.8" y="100.4">800</text>
<text x="268.7" y="101.9">41</text>
<text x="23.9" y="123.2" transform="rotate(-90 23.9 123.2)">38,5</text>
<text x="190.1" y="122" transform="rotate(-90 190.1 122)">41</text>
<text x="237.4" y="122" transform="rotate(-90 237.4 122)">41</text>
<text x="70.7" y="144.8">QTY</text>
<text x="82.2" y="144.8">PART NUMBER</text>
<text x="140.7" y="144.8">DESCRIPTION</text>
<text x="193.6" y="144.9">MASS (kg)</text>
<text x="72.9" y="150.1">1</text>
<text x="79" y="150.1">SIL‐027‐BPCABL‐01</text>
<text x="111.2" y="150.2">Bandeja pasacables SILVER V027, espesor 1 mm</text>
<text x="193.6" y="150.1">0,56</text>
<text x="88.8" y="176.4">78,39</text>
<text x="106.3" y="183.6">39,26</text>
<text x="69.9" y="190.5">39,13</text>
<text x="117.2" y="190.5">39,13</text>
<text x="102.3" y="218.4" transform="rotate(-90 102.3 218.4)">UP 90° R1</text>
<text x="92.5" y="230" transform="rotate(-90 92.5 230)">DOWN 90° R1</text>
<text x="35.4" y="247" transform="rotate(-90 35.4 247)">39,26</text>
<text x="136.4" y="252.4">DOWN 90° R1</text>
<text x="29" y="263.3" transform="rotate(-90 29 263.3)">78,39</text>
<text x="43.1" y="258">UP</text>
<text x="48.5" y="258">90° R1</text>
<text x="129.3" y="258">UP 90° R1</text>
<text x="219.7" y="258">UP 90° R1</text>
<text x="358.5" y="274.9">SIL‐027‐SSDL‐02‐MET01</text>
<text x="35.4" y="282.7" transform="rotate(-90 35.4 282.7)">39,13</text>
</g>
<g font-size="3.1">
<text x="312.8" y="246.8">Tolerancias para dimensiones lineales y angulares sin indicación individual</text>
<text x="312.8" y="250.4">de tolerancia, según ISO 2768‐1:1989</text>
<text x="312.8" y="254">Zonas de rugosidad no especificada, Ra 3.2</text>
<text x="357.9" y="286.4">02</text>
<text x="377.7" y="285.6">A3</text>
<text x="396.2" y="285.9">9 /12</text>
</g>
<g font-size="2.4">
<text x="271.2" y="244.4">MATERIAL:</text>
<text x="271.3" y="251.9">ACABADO SUPERFICIAL:</text>
<text x="271.4" y="247.9">Steel</text>
<text x="271.2" y="259.7">SCALE:</text>
<text x="350.6" y="260.8">DRAWN: Carlos Ruiz Madrigal</text>
<text x="391.2" y="260.6">31/03/2016</text>
<text x="350.6" y="267">CHECKED: Antonio Garcia</text>
<text x="391.2" y="266.6">31/03/2016</text>
<text x="350.7" y="271.4">DWG NO:</text>
<text x="350.8" y="276.8">Id. Ref:</text>
<text x="350.8" y="282.8">REV</text>
<text x="371.2" y="282.9">SIZE</text>
<text x="390.9" y="282.9">SHEET</text>
</g>
</svg>
